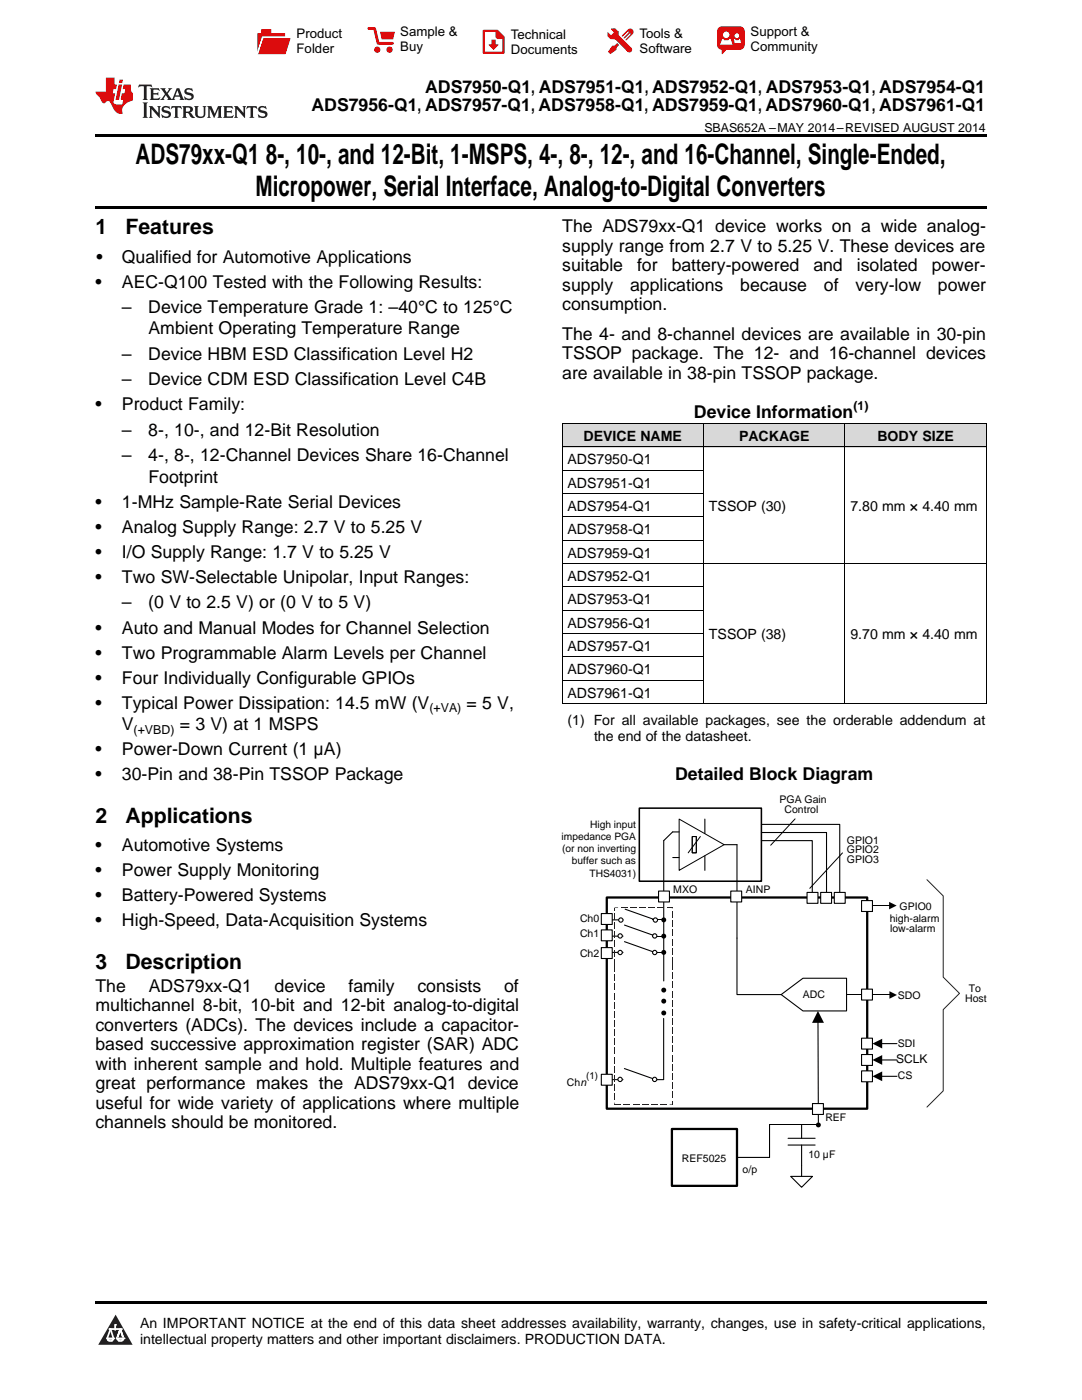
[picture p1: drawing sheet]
<svg xmlns="http://www.w3.org/2000/svg" width="216mm" height="279mm" viewBox="0 0 216 279" stroke-linecap="round" stroke-linejoin="round" font-family="sans-serif">
<g fill="#d8d8d8">
<path d="M112.2 84.6h28.2v4.7h-28.2z"/>
<path d="M140.4 84.6h28.2v4.7h-28.2z"/>
<path d="M168.6 84.6h28.2v4.7h-28.2z"/>
</g>
<path d="M23.1 262.4l3.4 6h-6.9z" fill="#231f20"/>
<path d="M21.4 267.1h1.2l-.3 .5h-.3a.55 .55 0 0 1-.6-.5z" fill-rule="evenodd" fill="#fff"/>
<path d="M21.4 267.1h1.2l-.3 .5h-.3a.55 .55 0 0 1-.6-.5z" fill="none" stroke="#231f20" stroke-width=".34"/>
<path d="M21.4 267.1l1.2 .1-.3 .4h-.5z" fill="none" stroke="#fff" stroke-width=".34"/>
<path d="M23 265.3h.1" fill="none" stroke="#fff" stroke-width=".34"/>
<path d="M23 264.4v.9z" fill="#fff"/>
<path d="M23 264.4v.9z" fill="none" stroke="#fff" stroke-width=".34"/>
<circle cx="23" cy="264.4" r=".17" fill="#fff"/>
<path d="M21.9 265.2h.1" fill="none" stroke="#fff" stroke-width=".34"/>
<path d="M21.9 265.2h2.3z" fill="#fff"/>
<path d="M21.9 265.2h2.3z" fill="none" stroke="#fff" stroke-width=".34"/>
<circle cx="24.2" cy="265.2" r=".17" fill="#fff"/>
<path d="M23.3 267.1h.1" fill="none" stroke="#fff" stroke-width=".34"/>
<path d="M24 265.2l-.7 1.9z" fill="#fff"/>
<path d="M24 265.2l-.7 1.9z" fill="none" stroke="#fff" stroke-width=".34"/>
<path d="M24 265.2l.7 1.9z" fill="#fff"/>
<path d="M24 265.2l.7 1.9z" fill="none" stroke="#fff" stroke-width=".34"/>
<path d="M24.6 267.1h.1" fill="none" stroke="#fff" stroke-width=".34"/>
<circle cx="21.4" cy="267.1" r=".17" fill="#fff"/>
<path d="M22.1 265.2l-.7 1.9z" fill="#fff"/>
<path d="M22.1 265.2l-.7 1.9z" fill="none" stroke="#fff" stroke-width=".34"/>
<path d="M22.1 265.2l.5 1.9z" fill="#fff"/>
<path d="M22.1 265.2l.5 1.9z" fill="none" stroke="#fff" stroke-width=".34"/>
<circle cx="22.6" cy="267.1" r=".17" fill="#fff"/>
<path d="M23.4 267.1h1.3a.65 .65 0 0 1-.7 .5 .65 .65 0 0 1-.6-.5z" fill-rule="evenodd" fill="#fff"/>
<path d="M23.4 267.1h1.3a.65 .65 0 0 1-.7 .5 .65 .65 0 0 1-.6-.5z" fill="none" stroke="#231f20" stroke-width=".34"/>
<path d="M23.4 267.1h1.3l-.4 .5h-.6z" fill="none" stroke="#fff" stroke-width=".34"/>
<path d="M23.3 267.1h.1" fill="none" stroke="#fff" stroke-width=".34"/>
<circle cx="24.7" cy="267.1" r=".17" fill="#fff"/>
<path d="M19 259.7h177.8v.5h-177.8z" fill="#000"/>
<path d="M132.4 167.8v28M147.1 168.6v29.9h8.8M120.8 183.6h3.5M120.8 190.1h3.5M121.1 186.8h3.2M130.3 215.5h2.1M163.2 203.8l.1 20.2" fill="none" stroke="#000" stroke-width=".22"/>
<g fill="#000">
<path d="M163.2 201.8l1.2 2.3h-2.4z"/>
<circle cx="132.4" cy="190.1" r=".49"/>
<circle cx="132.4" cy="183.6" r=".49"/>
<circle cx="132.4" cy="186.8" r=".49"/>
</g>
<path d="M121.1 179.1h51.9v42.2h-51.9z" fill="none" stroke="#000" stroke-width=".45"/>
<path d="M130 183.6h2.4M130 186.8h2.4M130.3 190.1h2.1M120.8 215.5h3.5" fill="none" stroke="#000" stroke-width=".2"/>
<path d="M127.6 161.3h24.3v14.6h-24.3z" fill="none" stroke="#000" stroke-width=".31"/>
<path d="M135.5 163.5l9 5.1-9 5.1z" fill="#fff"/>
<path d="M135.5 163.5l9 5.1-9 5.1z" fill="none" stroke="#000" stroke-width=".2"/>
<path d="M134.2 171.1h1.3M135.5 166h-1.3l-1.8 1.8M140.6 163.5v2.8M140.6 170.8v2.9M144.5 168.6h2.6" fill="none" stroke="#000" stroke-width=".22"/>
<path d="M138.1 167h.8v3.2h-.8z" fill-rule="evenodd" fill="#fff"/>
<path d="M138.1 167h.8v3.2h-.8zM139.7 167l-2.4 3.2M158.7 163.4l-4.9 5.3M168.1 170.2l-6.5 7.1M168.9 198.6h9.2M173 180.7h5.1" fill="none" stroke="#000" stroke-width=".2"/>
<path d="M151.9 166.1h13v13M151.9 164.5h15.7v14.6M151.9 167.8h10.2v11.3" fill="none" stroke="#000" stroke-width=".22"/>
<path d="M177.4 180l1.5 .7-1.5 .8zM177.5 197.8l1.5 .8-1.5 .7z" fill="#000"/>
<path d="M134.1 225.3h13v11.4h-13z" fill-rule="evenodd" fill="#fff"/>
<path d="M134.1 225.3h13v11.4h-13zM153.6 224.5h9.7" fill="none" stroke="#000" stroke-width=".2"/>
<path d="M134.1 225.3h13v11.4h-13z" fill="none" stroke="#000" stroke-width=".45"/>
<circle cx="163.3" cy="224.5" r=".49" fill="#000"/>
<path d="M153.6 224.5v6.5h-6.5" fill="none" stroke="#000" stroke-width=".22"/>
<path d="M185 175.6l3.2 3.2v16.2l3.3 3.2-3.3 3.3v16.2l-3.2 3.2" fill="none" stroke="#221f20" stroke-width=".2"/>
<g fill="#221f20">
<path d="M122.7 220.3h1.2v.1h-1.2z" fill-rule="evenodd"/>
<path d="M124.5 220.3h1.2v.1h-1.2z" fill-rule="evenodd"/>
<path d="M126.3 220.3h1.2v.1h-1.2z" fill-rule="evenodd"/>
<path d="M128.1 220.3h1.3v.1h-1.3z" fill-rule="evenodd"/>
<path d="M130 220.3h1.2v.1h-1.2z" fill-rule="evenodd"/>
<path d="M131.8 220.3h1.2v.1h-1.2z" fill-rule="evenodd"/>
<path d="M133.6 220.3l.6 .1h-.6z" fill-rule="evenodd"/>
<path d="M134.1 219.7h.1v.7h-.1z" fill-rule="evenodd"/>
<path d="M134.1 217.9h.1v1.2h-.1z" fill-rule="evenodd"/>
<path d="M134.1 216h.1v1.2h-.1z" fill-rule="evenodd"/>
<path d="M134.1 214.2h.1v1.2h-.1z" fill-rule="evenodd"/>
<path d="M134.1 212.4h.1v1.2h-.1z" fill-rule="evenodd"/>
<path d="M134.1 210.6h.1v1.2h-.1z" fill-rule="evenodd"/>
<path d="M134.1 208.7h.1v1.2h-.1z" fill-rule="evenodd"/>
<path d="M134.1 206.9h.1v1.2h-.1z" fill-rule="evenodd"/>
<path d="M134.1 205.1h.1v1.2h-.1z" fill-rule="evenodd"/>
<path d="M134.1 203.3h.1v1.2h-.1z" fill-rule="evenodd"/>
<path d="M134.1 201.4h.1v1.3h-.1z" fill-rule="evenodd"/>
<path d="M134.1 199.6h.1v1.2h-.1z" fill-rule="evenodd"/>
<path d="M134.1 197.8h.1v1.2h-.1z" fill-rule="evenodd"/>
<path d="M134.1 196h.1v1.2h-.1z" fill-rule="evenodd"/>
<path d="M134.1 194.1h.1v1.3h-.1z" fill-rule="evenodd"/>
<path d="M134.1 192.3h.1v1.2h-.1z" fill-rule="evenodd"/>
<path d="M134.1 191h.1v1.3h-.1z" fill-rule="evenodd"/>
<path d="M134.1 189.2h.1v1.2h-.1z" fill-rule="evenodd"/>
<path d="M134.1 187.4h.1v1.2h-.1z" fill-rule="evenodd"/>
<path d="M134.1 185.6h.1v1.2h-.1z" fill-rule="evenodd"/>
<path d="M134.1 183.7h.1v1.3h-.1z" fill-rule="evenodd"/>
<path d="M134.1 181.9h.1v1.2h-.1z" fill-rule="evenodd"/>
<path d="M134.1 181.1l.1 .2h-.1z" fill-rule="evenodd"/>
<path d="M133.1 181.1h1v.1h-1z" fill-rule="evenodd"/>
<path d="M131.2 181.1h1.3v.1h-1.3z" fill-rule="evenodd"/>
<path d="M129.4 181.1h1.2v.1h-1.2z" fill-rule="evenodd"/>
<path d="M127.6 181.1h1.2v.1h-1.2z" fill-rule="evenodd"/>
<path d="M125.8 181.1h1.2v.1h-1.2z" fill-rule="evenodd"/>
<path d="M123.9 181.1h1.3v.1h-1.3z" fill-rule="evenodd"/>
<path d="M122.7 181.1h.6v.1h-.6z" fill-rule="evenodd"/>
<path d="M122.6 181.2h.1v.5h-.1z" fill-rule="evenodd"/>
<path d="M122.6 182.3h.1v1.2h-.1z" fill-rule="evenodd"/>
<path d="M122.6 184.1h.1v1.2h-.1z" fill-rule="evenodd"/>
<path d="M122.6 186h.1v1.2h-.1z" fill-rule="evenodd"/>
<path d="M122.6 187.8h.1v1.2h-.1z" fill-rule="evenodd"/>
<path d="M122.6 189.6h.1v1.2h-.1z" fill-rule="evenodd"/>
<path d="M122.6 191.4h.1v1.2h-.1z" fill-rule="evenodd"/>
<path d="M122.6 192.7h.1v1.2h-.1z" fill-rule="evenodd"/>
<path d="M122.6 194.5h.1v1.2h-.1z" fill-rule="evenodd"/>
<path d="M122.6 196.3h.1v1.3h-.1z" fill-rule="evenodd"/>
<path d="M122.6 198.2h.1v1.2h-.1z" fill-rule="evenodd"/>
<path d="M122.6 200h.1v1.2h-.1z" fill-rule="evenodd"/>
<path d="M122.6 201.8h.1v1.2h-.1z" fill-rule="evenodd"/>
<path d="M122.6 203.6h.1v1.3h-.1z" fill-rule="evenodd"/>
<path d="M122.6 205.5h.1v1.2h-.1z" fill-rule="evenodd"/>
<path d="M122.6 207.3h.1v1.2h-.1z" fill-rule="evenodd"/>
<path d="M122.6 209.1h.1v1.2h-.1z" fill-rule="evenodd"/>
<path d="M122.6 210.9h.1v1.3h-.1z" fill-rule="evenodd"/>
<path d="M122.6 212.8h.1v1.2h-.1z" fill-rule="evenodd"/>
<path d="M122.6 214.6h.1v1.2h-.1z" fill-rule="evenodd"/>
<path d="M122.6 216.4h.1v1.2h-.1z" fill-rule="evenodd"/>
<path d="M122.6 218.2h.1v1.3h-.1z" fill-rule="evenodd"/>
<path d="M122.6 220.1h.1v.3z" fill-rule="evenodd"/>
</g>
<path d="M123.3 215.4a.45 .45 0 0 1 .9 0 .45 .45 0 0 1-.9 0zM130.2 215.4a.45 .45 0 0 1 .9 0 .45 .45 0 0 1-.9 0z" fill-rule="evenodd" fill="#fff"/>
<g fill="none" stroke="#000" stroke-width=".22">
<path d="M124.6 213.3l5.6 2"/>
<circle cx="123.7" cy="215.4" r=".43"/>
<circle cx="130.6" cy="215.4" r=".43"/>
</g>
<path d="M120 214.4h2.2v2.2h-2.2z" fill-rule="evenodd" fill="#fff"/>
<path d="M120 214.4h2.2v2.2h-2.2z" fill="none" stroke="#000" stroke-width=".22"/>
<path d="M120 189.1h2.2v2.2h-2.2z" fill-rule="evenodd" fill="#fff"/>
<path d="M120 189.1h2.2v2.2h-2.2z" fill="none" stroke="#000" stroke-width=".22"/>
<path d="M123.3 190.1a.45 .45 0 0 1 .9 0 .45 .45 0 0 1-.9 0zM130.2 190.1a.45 .45 0 0 1 .9 0 .45 .45 0 0 1-.9 0z" fill-rule="evenodd" fill="#fff"/>
<g fill="none" stroke="#000" stroke-width=".22">
<path d="M124.6 187.9l5.6 2"/>
<circle cx="123.7" cy="190.1" r=".43"/>
<circle cx="130.6" cy="190.1" r=".43"/>
</g>
<path d="M120 185.6h2.2v2.2h-2.2z" fill-rule="evenodd" fill="#fff"/>
<path d="M120 185.6h2.2v2.2h-2.2z" fill="none" stroke="#000" stroke-width=".22"/>
<path d="M123.3 186.8a.45 .45 0 0 1 .9 0 .45 .45 0 0 1-.9 0zM130.2 186.8a.45 .45 0 0 1 .9 0 .45 .45 0 0 1-.9 0z" fill-rule="evenodd" fill="#fff"/>
<g fill="none" stroke="#000" stroke-width=".22">
<path d="M124.6 184.6l5.6 2"/>
<circle cx="123.7" cy="186.8" r=".43"/>
<circle cx="130.6" cy="186.8" r=".43"/>
</g>
<path d="M120 182.3h2.2v2.2h-2.2z" fill-rule="evenodd" fill="#fff"/>
<path d="M120 182.3h2.2v2.2h-2.2z" fill="none" stroke="#000" stroke-width=".22"/>
<path d="M123.4 183.6a.45 .45 0 0 1 .9 0 .45 .45 0 0 1-.9 0zM130.3 183.6a.45 .45 0 0 1 .9 0 .45 .45 0 0 1-.9 0z" fill-rule="evenodd" fill="#fff"/>
<g fill="none" stroke="#000" stroke-width=".22">
<path d="M124.7 181.4l5.7 2M132.4 203.3v12.1"/>
<circle cx="123.9" cy="183.6" r=".43"/>
<circle cx="130.8" cy="183.6" r=".43"/>
</g>
<g fill="#000">
<circle cx="132.4" cy="199.8" r=".49"/>
<circle cx="132.4" cy="197.6" r=".49"/>
<circle cx="132.4" cy="202.2" r=".49"/>
</g>
<path d="M145.8 177.8h2.2v2.2h-2.2z" fill-rule="evenodd" fill="#fff"/>
<path d="M145.8 177.8h2.2v2.2h-2.2z" fill="none" stroke="#000" stroke-width=".22"/>
<path d="M131.4 177.8h2.2v2.2h-2.2z" fill-rule="evenodd" fill="#fff"/>
<path d="M131.4 177.8h2.2v2.2h-2.2z" fill="none" stroke="#000" stroke-width=".22"/>
<path d="M161 178.1h2.2v2.2h-2.2z" fill-rule="evenodd" fill="#fff"/>
<path d="M161 178.1h2.2v2.2h-2.2z" fill="none" stroke="#000" stroke-width=".22"/>
<path d="M163.8 178.1h2.1v2.2h-2.1z" fill-rule="evenodd" fill="#fff"/>
<path d="M163.8 178.1h2.1v2.2h-2.1z" fill="none" stroke="#000" stroke-width=".22"/>
<path d="M166.5 178.1h2.2v2.2h-2.2z" fill-rule="evenodd" fill="#fff"/>
<path d="M166.5 178.1h2.2v2.2h-2.2z" fill="none" stroke="#000" stroke-width=".22"/>
<path d="M171.9 179.7h2.2v2.2h-2.2z" fill-rule="evenodd" fill="#fff"/>
<path d="M171.9 179.7h2.2v2.2h-2.2z" fill="none" stroke="#000" stroke-width=".22"/>
<path d="M171.9 197.4h2.2v2.2h-2.2z" fill-rule="evenodd" fill="#fff"/>
<path d="M171.9 197.4h2.2v2.2h-2.2z" fill="none" stroke="#000" stroke-width=".22"/>
<path d="M171.9 207.2h2.2v2.2h-2.2z" fill-rule="evenodd" fill="#fff"/>
<path d="M171.9 207.2h2.2v2.2h-2.2zM175.8 208.3h3.2" fill="none" stroke="#000" stroke-width=".22"/>
<path d="M174.1 208.3l1.9-1v1.9z" fill="#000"/>
<path d="M171.9 210.5h2.2v2.1h-2.2z" fill-rule="evenodd" fill="#fff"/>
<path d="M171.9 210.5h2.2v2.1h-2.2zM175.8 211.5h3.2" fill="none" stroke="#000" stroke-width=".22"/>
<path d="M174.1 211.5l1.9-.9v1.9z" fill="#000"/>
<path d="M171.9 213.7h2.2v2.2h-2.2z" fill-rule="evenodd" fill="#fff"/>
<path d="M171.9 213.7h2.2v2.2h-2.2zM175.8 214.8h3.2" fill="none" stroke="#000" stroke-width=".22"/>
<path d="M174.1 214.8l1.9-1v2z" fill="#000"/>
<path d="M162.1 220.2h2.2v2.2h-2.2z" fill-rule="evenodd" fill="#fff"/>
<path d="M155.9 198.5l4.3-3.3h8.7v6.6h-8.7zM157.3 228.5h5.3M157.3 227.2h5.3M157.8 234.8h4.3l-2.1 2.1zM160 224.4v2.8M160 228.5v6.3M162.1 220.2h2.2v2.2h-2.2z" fill="none" stroke="#000" stroke-width=".22"/>
<path d="M160.2 197.2h4.4v2.5h-4.4z" fill-rule="evenodd" fill="#fff"/>
<path d="M19 26.8h177.8v.6h-177.8zM19 41.2h177.8v.5h-177.8zM112.2 140.4l.1 .1zM168.5 140.4l.1 .1zM196.7 140.4l.1 .1z" fill="#000"/>
<g fill="none" stroke="#000" stroke-width=".2">
<path d="M112.2 98.5h28.2M112.2 93.9h28.2M112.2 89.2h84.6M112.2 84.5h84.6M112.2 84.6v55.9M140.4 84.6v55.9M168.6 84.6v55.9M196.8 84.6v55.9M112.2 117.1h28.2M112.2 112.5h84.6M112.2 107.8h28.2M112.2 103.2h28.2"/>
<path d="M112.2 135.8h28.2M112.2 131.1h28.2M112.2 126.5h28.2M112.2 121.8h28.2M112.2 140.4h84.6"/>
</g>
<path d="M27.7 16.9l-.1 .6 .6-.3h.5v.2v2.2l-.2 .4h1l-.2-.4v-2.2v-.2h.5l.6 .3-.2-.6zM29.9 17.6l.2 .4v1.6l-.2 .4h1.9l.1-.6a1.09 1.09 0 0 1-1.3 .1v-.6h.6l.4 .2v-.7l-.2 .2h-.8v-.6l.2-.1a1.01 1.01 0 0 1 1 .3l-.1-.6zM32 17.6l.9 1.2-1 1.2h.9l-.2-.3 .5-.7 .5 .7-.3 .3h1.7l-.2-.3 .1-.4h1l.1 .4-.2 .3h1l-.3-.4-.7-2h-.5l-1 2.2-.8-1.1 .9-1.1h-.9l.2 .2-.4 .7-.4-.7 .2-.2zM35.4 18l.4 1h-.8zM37 17.7a.66 .66 0 0 0-.2 .8 .66 .66 0 0 0 .6 .4l.7 .2 .1 .2a.8 .8 0 0 1-.7 .4 .8 .8 0 0 1-.7-.5l.1 .8 .2-.2a.94 .94 0 0 0 1.1 .1 .94 .94 0 0 0 .4-.9 1.48 1.48 0 0 0-1.3-.6v-.4a1.1 1.1 0 0 1 1.2 .2l-.2-.6-.2 .1-.5-.1zM28.5 20.4l.2 .4v2.3l-.2 .4h1l-.2-.4v-2.3l.2-.4zM29.7 21.2l.2 .4v1.5l-.2 .4h.8l-.3-.4 .1-1.3 1.6 1.8v-2l.2-.4h-.7l.2 .2v1.1l-1.2-1.3zM32.5 21.3a.66 .66 0 0 0-.2 .8 .66 .66 0 0 0 .6 .4l.6 .2 .2 .2a.8 .8 0 0 1-.8 .4 .8 .8 0 0 1-.7-.5l.2 .7 .2-.1a.94 .94 0 0 0 1 .1 .94 .94 0 0 0 .5-1 1.47 1.47 0 0 0-1.3-.6l-.1-.3a1.1 1.1 0 0 1 1.3 .2l-.2-.6-.2 .1-.5-.2zM34.3 21.2l-.2 .6a.64 .64 0 0 1 .8-.3v1.6l-.2 .4h1l-.3-.4 .1-1.6a.66 .66 0 0 1 .8 .3l-.2-.6zM36.3 21.2l.3 .4v1.5l-.3 .4h1l-.2-.2v-.7h.5l.1 .1a.8 .8 0 0 0 1.2 .7l-1-1a.62 .62 0 0 0 .6-.5 .62 .62 0 0 0-.6-.7zM37.1 21.5h.1a.48 .48 0 0 1 .6 0 .48 .48 0 0 1 .1 .6l-.2 .1-.6 .1zM38.7 21.2l.2 .2a2.29 2.29 0 0 0 .4 2 1.05 1.05 0 0 0 1.7-.7v-1.3l.2-.2h-.8l.2 .4v1.1a.61 .61 0 0 1-.6 .6 .61 .61 0 0 1-.6-.6v-1.1l.3-.4zM41.3 21.2l.3 .4v1.5l-.3 .4h.8l-.2-.4v-1.4l.8 1.9 .9-1.9v1.4l-.2 .4h.9l-.2-.4v-1.5l.2-.4h-.8l-.7 1.5-.6-1.5zM44.5 21.2l.2 .4v1.5l-.2 .4h1.9l.2-.6a1.1 1.1 0 0 1-1.4 .2v-.7h.6l.4 .2v-.6l-.2 .1-.8 .1v-.6l.2-.1a1.02 1.02 0 0 1 1.1 .2l-.2-.5zM46.7 21.2l.2 .4v1.5l-.2 .4h.8l-.3-.4 .1-1.3 1.6 1.8v-2l.2-.4h-.7l.2 .2v1.1l-1.2-1.3zM49.3 21.2l-.1 .6a.64 .64 0 0 1 .8-.3v1.6l-.3 .4h1l-.2-.4v-1.6a.66 .66 0 0 1 .8 .3l-.1-.6zM51.7 21.3a.66 .66 0 0 0-.2 .7 .66 .66 0 0 0 .7 .5l.6 .2 .1 .2a.8 .8 0 0 1-.7 .4 .8 .8 0 0 1-.7-.5l.1 .7 .2-.1a.94 .94 0 0 0 1.1 .1 .94 .94 0 0 0 .4-1 1.48 1.48 0 0 0-1.2-.6l-.1-.3a1.1 1.1 0 0 1 1.2 .2l-.2-.6-.1 .1-.6-.2z" fill="#231f20"/>
<path d="M21.1 15.5v2.8h-2v.4l.9 .9a.96 .96 0 0 0 1 1 .59 .59 0 0 1 .5-.4 .59 .59 0 0 1 .5 .3l.4 .8a1.61 1.61 0 0 0 2.1 1.3 1.63 1.63 0 0 1 1.1-2.2l.9-.3v-1.5a1.6 1.6 0 0 1-.4-1.7h-1.4l-.2 .9h.5l-.2 .8h-.5l-.2 1v.3h.5l-.2 .9h-.7a.74 .74 0 0 1-1-.6l.3-1.6h-.5l.2-.8h.5l.1-.9h-.4v-1.4zM23.7 16.9l-.7 3h.8l.6-3zM23.8 15.9l-.1 .7h.7l.2-.7z" fill="#ee1d23"/>
<g fill="#d60000">
<path d="M52.1 5.8h2v.8h2.8v4.2h-5.5v-4.2h.7z" fill-rule="evenodd"/>
<path d="M52.4 7.5h5.6l-1 3.3h-5.6z" fill-rule="evenodd"/>
</g>
<path d="M52.4 7.4h5.7l-.1 .1h-5.5l-1.1 3.3z" fill-rule="evenodd" fill="#fff"/>
<path d="M52.4 7.4h5.7l-.1 .1h-5.5l-1.1 3.3z" fill="none" stroke="#fff" stroke-width=".2"/>
<path d="M73.6 5.7h1.1l.7 2.9h2.9" fill="none" stroke="#d60000" stroke-width=".55"/>
<g fill="#d60000">
<path d="M75.8 6.3h3l-.4 1.6h-2.2z" fill-rule="evenodd"/>
<circle cx="75.3" cy="9.9" r=".62"/>
<circle cx="77.7" cy="9.9" r=".62"/>
</g>
<path d="M96.5 6.2h2.7l1.3 1.2v3.1h-4z" fill="none" stroke="#d60000" stroke-width=".44"/>
<g fill="#d60000">
<path d="M98.1 7.9h.8v1h.5l-.9 1.1-1-1v-.1h.6z" fill-rule="evenodd"/>
<path d="M98.9 6.2h.3l1.3 1.2v.4h-1.3l-.3-.4z" fill-rule="evenodd"/>
<path d="M121.9 5.7h.8l.7 .6 .1 .7 2.5 2.5-.8 .8-2.3-2.3-1.1-.2-.6-.6v-.8l.7 .6 .5-.4v-.2l-.5-.5z" fill-rule="evenodd"/>
<path d="M122.2 9.1h.4l.5-.5 .4 .4-.5 .5v.4l-1.2 .9-.5-.5z" fill-rule="evenodd"/>
<path d="M125.3 5.9a.67 .67 0 0 1 .9 0 .67 .67 0 0 1 0 .9z" fill-rule="evenodd"/>
<path d="M125.3 5.9l.9 .9-1.2 1.2h-.2v-.2l1-.9v-.2h-.2l-.9 1h-.2v-.2l.9-1 .1-.2h-.3l-.9 1h-.2v-.2z" fill-rule="evenodd"/>
<circle cx="125.6" cy="9.9" r=".54"/>
</g>
<path d="M123.3 6.3v.7" fill="none" stroke="#d60000" stroke-width=".2"/>
<g fill="#d60000">
<path d="M143.4 5.5l.6-.2h3.6a.95 .95 0 0 1 1 .9v2.8a.95 .95 0 0 1-1 .9h-3.6a.95 .95 0 0 1-.9-.9v-2.8z" fill-rule="evenodd"/>
<path d="M144 9.9h.9l-.7 .9h-.2z" fill-rule="evenodd"/>
</g>
<g fill="#fff">
<path d="M146.6 8.6h1.3z"/>
<path d="M144.1 7.8h.3l.1 .2h.8l.2-.2h.3l.4 1.1h-2.5z" fill-rule="evenodd"/>
<path d="M146.4 7.8h.3l.1 .2h.5l.2-.2h.2l.2 .8h-1.3z" fill-rule="evenodd"/>
<circle cx="144.9" cy="6.9" r=".65"/>
<circle cx="147" cy="7.1" r=".48"/>
</g>
<g font-size="5.6">
<text x="27.1" y="32.8">ADS79xx-Q1</text>
<text x="53.1" y="32.8">8-, 10-, and 12-Bit, 1-MSPS, 4-, 8-, 12-, and 16-Channel, Single-Ended,</text>
<text x="51" y="39.2">Micropower, Serial Interface, Analog-to-Digital Converters</text>
</g>
<g font-size="4.2">
<text x="19" y="46.7">1</text>
<text x="25" y="46.7">Features</text>
<text x="19" y="164.1">2</text>
<text x="25" y="164.1">Applications</text>
<text x="19" y="193.3">3</text>
<text x="25" y="193.3">Description</text>
</g>
<g font-size="3.5">
<text x="62.2" y="22.2">ADS7956-Q1, ADS7957-Q1, ADS7958-Q1, ADS7959-Q1, ADS7960-Q1, ADS7961-Q1</text>
<text x="84.8" y="18.6">ADS7950-Q1, ADS7951-Q1, ADS7952-Q1, ADS7953-Q1, ADS7954-Q1</text>
<text x="112.2" y="46.4">The ADS79xx-Q1 device works on a wide analog-</text>
<text x="19.2" y="52.4">•</text>
<text x="24.3" y="52.4">Qualified for Automotive Applications</text>
<text x="112.2" y="50.2">supply range from 2.7 V to 5.25 V. These devices are</text>
<text x="19" y="57.4">•</text>
<text x="24.3" y="57.4">AEC-Q100 Tested with the Following Results:</text>
<text x="112.2" y="54.1">suitable</text>
<text x="112.2" y="58">supply</text>
<text x="125.7" y="58">applications</text>
<text x="127.1" y="54.1">for</text>
<text x="134" y="54.1">battery-powered</text>
<text x="147.7" y="58">because</text>
<text x="162.3" y="54.1">and</text>
<text x="164.4" y="58">of</text>
<text x="170.7" y="58">very-low</text>
<text x="171" y="54.1">isolated</text>
<text x="185.9" y="54.1">power-</text>
<text x="187.2" y="58">power</text>
<text x="24.3" y="62.5">–</text>
<text x="29.6" y="62.5">Device Temperature Grade 1: –40°C to 125°C</text>
<text x="112.2" y="61.9">consumption.</text>
<text x="24.3" y="71.8">–</text>
<text x="29.6" y="71.8">Device HBM ESD Classification Level H2</text>
<text x="29.6" y="66.7">Ambient Operating Temperature Range</text>
<text x="112.2" y="67.8">The 4- and 8-channel devices are available in 30-pin</text>
<text x="112.2" y="71.7">TSSOP package. The 12- and 16-channel devices</text>
<text x="24.3" y="76.9">–</text>
<text x="29.6" y="76.9">Device CDM ESD Classification Level C4B</text>
<text x="112.2" y="75.6">are available in 38-pin TSSOP package.</text>
<text x="19" y="81.9">•</text>
<text x="24.3" y="81.9">Product Family:</text>
<text x="138.5" y="83.3">Device Information</text>
<text x="24.3" y="87">–</text>
<text x="29.6" y="87">8-, 10-, and 12-Bit Resolution</text>
<text x="24.3" y="92.1">–</text>
<text x="29.6" y="92.1">4-, 8-, 12-Channel Devices Share 16-Channel</text>
<text x="19" y="101.3">•</text>
<text x="24.3" y="101.3">1-MHz Sample-Rate Serial Devices</text>
<text x="29.6" y="96.3">Footprint</text>
<text x="19" y="106.3">•</text>
<text x="24.3" y="106.3">Analog Supply Range: 2.7 V to 5.25 V</text>
<text x="19" y="111.3">•</text>
<text x="24.3" y="111.3">I/O Supply Range: 1.7 V to 5.25 V</text>
<text x="19" y="116.3">•</text>
<text x="24.3" y="116.3">Two SW-Selectable Unipolar, Input Ranges:</text>
<text x="24.3" y="121.4">–</text>
<text x="29.6" y="121.4">(0 V to 2.5 V) or (0 V to 5 V)</text>
<text x="19" y="126.4">•</text>
<text x="19" y="131.4">•</text>
<text x="24.3" y="126.4">Auto and Manual Modes for Channel Selection</text>
<text x="24.3" y="131.4">Two Programmable Alarm Levels per Channel</text>
<text x="19" y="136.5">•</text>
<text x="24.3" y="136.5">Four Individually Configurable GPIOs</text>
<text x="19" y="141.5">•</text>
<text x="24.3" y="141.5">Typical Power Dissipation: 14.5 mW (V</text>
<text x="93.1" y="141.5">= 5 V,</text>
<text x="24.3" y="145.7">V</text>
<text x="35.9" y="145.7">= 3 V) at 1 MSPS</text>
<text x="19" y="150.7">•</text>
<text x="19" y="155.7">•</text>
<text x="24.3" y="150.7">Power-Down Current (1 μA)</text>
<text x="24.3" y="155.7">30-Pin and 38-Pin TSSOP Package</text>
<text x="134.7" y="155.6">Detailed Block Diagram</text>
<text x="19" y="169.9">•</text>
<text x="24.3" y="169.9">Automotive Systems</text>
<text x="19" y="174.9">•</text>
<text x="19" y="179.9">•</text>
<text x="24.3" y="174.9">Power Supply Monitoring</text>
<text x="24.3" y="179.9">Battery-Powered Systems</text>
<text x="19" y="184.9">•</text>
<text x="24.3" y="184.9">High-Speed, Data-Acquisition Systems</text>
<text x="19" y="198">The</text>
<text x="29.7" y="198">ADS79xx-Q1</text>
<text x="54.8" y="198">device</text>
<text x="69.5" y="198">family</text>
<text x="83.3" y="198">consists</text>
<text x="100.6" y="198">of</text>
<text x="19" y="201.9">multichannel 8-bit, 10-bit and 12-bit analog-to-digital</text>
<text x="19" y="205.7">converters (ADCs). The devices include a capacitor-</text>
<text x="19" y="209.6">based successive approximation register (SAR) ADC</text>
<text x="19" y="213.5">with inherent sample and hold. Multiple features and</text>
<text x="19" y="217.4">great performance makes the ADS79xx-Q1 device</text>
<text x="19" y="221.3">useful for wide variety of applications where multiple</text>
<text x="19" y="225.1">channels should be monitored.</text>
</g>
<g font-size="2.8">
<text x="116.5" y="88">DEVICE NAME</text>
<text x="147.5" y="88">PACKAGE</text>
<text x="175.1" y="88">BODY SIZE</text>
<text x="113.2" y="92.6">ADS7950-Q1</text>
<text x="113.2" y="97.3">ADS7951-Q1</text>
<text x="113.2" y="102">ADS7954-Q1</text>
<text x="141.5" y="102">TSSOP (30)</text>
<text x="169.7" y="102">7.80 mm × 4.40 mm</text>
<text x="113.2" y="106.6">ADS7958-Q1</text>
<text x="113.2" y="111.3">ADS7959-Q1</text>
<text x="113.2" y="115.9">ADS7952-Q1</text>
<text x="113.2" y="120.6">ADS7953-Q1</text>
<text x="113.2" y="125.2">ADS7956-Q1</text>
<text x="113.2" y="129.9">ADS7957-Q1</text>
<text x="141.5" y="127.6">TSSOP (38)</text>
<text x="169.7" y="127.6">9.70 mm × 4.40 mm</text>
<text x="113.2" y="134.5">ADS7960-Q1</text>
<text x="113.2" y="139.2">ADS7961-Q1</text>
<text x="113.2" y="144.7">(1) For all available packages, see the orderable addendum at</text>
<text x="118.5" y="147.9">the end of the datasheet.</text>
<text x="27.9" y="265">An IMPORTANT NOTICE at the end of this data sheet addresses availability, warranty, changes, use in safety-critical applications,</text>
<text x="27.9" y="268.2">intellectual property matters and other important disclaimers. PRODUCTION DATA.</text>
</g>
<g font-size="2.6">
<text x="59.2" y="7.6">Product</text>
<text x="59.2" y="10.6">Folder</text>
<text x="79.9" y="7.3">Sample &amp;</text>
<text x="79.9" y="10.2">Buy</text>
<text x="101.9" y="7.8">Technical</text>
<text x="101.9" y="10.8">Documents</text>
<text x="127.6" y="7.6">Tools &amp;</text>
<text x="127.6" y="10.6">Software</text>
<text x="149.8" y="7.2">Support &amp;</text>
<text x="149.8" y="10.2">Community</text>
</g>
<g font-size="2.5">
<text x="140.5" y="26.3">SBAS652A –MAY 2014–REVISED AUGUST 2014</text>
<text x="170.3" y="81.9">(1)</text>
<text x="85.7" y="142.2">(+VA)</text>
<text x="26.7" y="146.4">(+VBD)</text>
</g>
<text font-size="2.4" x="178.8" y="212.2">SCLK</text>
<g font-size="2.1">
<text x="155.5" y="160.3">PGA Gain</text>
<text x="156.5" y="162.2">Control</text>
<text x="169" y="168.4">GPIO1</text>
<text x="169" y="170.3">GPIO2</text>
<text x="169" y="172.3">GPIO3</text>
<text x="134.4" y="178.2">MXO</text>
<text x="148.8" y="178.2">AINP</text>
<text x="115.7" y="184">Ch0</text>
<text x="177.5" y="183.9">high-alarm</text>
<text x="177.6" y="185.9">low-alarm</text>
<text x="179.5" y="181.5">GPIO0</text>
<text x="115.7" y="191">Ch2</text>
<text x="115.7" y="187.1">Ch1</text>
<text x="193.3" y="197.9">To</text>
<text x="160.2" y="199.1">ADC</text>
<text x="179.2" y="199.4">SDO</text>
<text x="192.6" y="199.9">Host</text>
<text x="179.1" y="209">SDI</text>
<text x="179.2" y="215.4">CS</text>
<text x="113.1" y="216.7">Chn</text>
<text x="164.7" y="223.7">REF</text>
<text x="136.1" y="231.8">REF5025</text>
<text x="161.3" y="231.1">10 µF</text>
<text x="148.2" y="234.2">o/p</text>
</g>
<g font-size="2">
<text x="112.1" y="167.6">impedance PGA</text>
<text x="117.7" y="165.2">High input</text>
<text x="112.2" y="170.1">(or non inverting</text>
<text x="114.1" y="172.5">buffer such as</text>
<text x="117.6" y="175">THS4031)</text>
</g>
<text font-size="1.9" x="117" y="215.3">(1)</text>
</svg>
